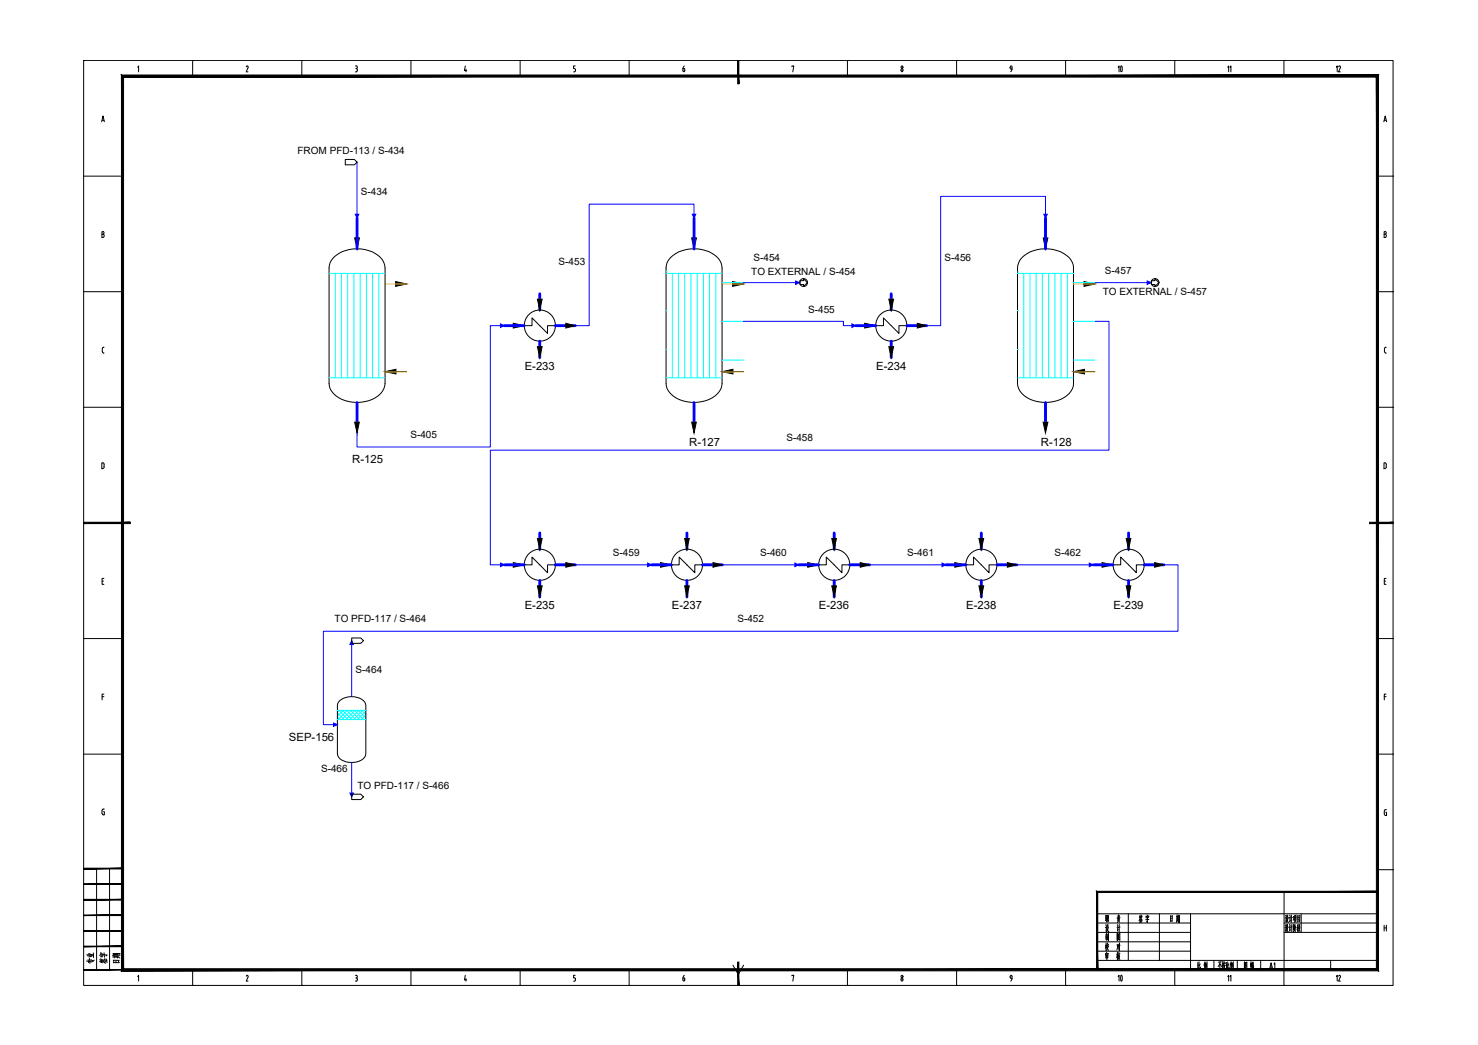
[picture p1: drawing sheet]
<svg xmlns="http://www.w3.org/2000/svg" width="420mm" height="297mm" viewBox="0 0 420 297" stroke-linecap="round" stroke-linejoin="round" font-family="sans-serif">
<g fill="none" stroke="#000" stroke-width=".28">
<path d="M23.8 17.2h372.2v262.9h-372.2zM39.1 19.1l.3-.4v1.7M54.8 17.2h.1M54.8 17.2v4.4M70 19l.4-.2 .1 .5M70.5 19.3l-.5 1.1h.5M85.8 17.2h.1M85.8 17.2v4.4M101 18.7h.3M101.2 19.5h.1M101.3 18.7l.2 .2v.4l-.2 .2 .3 .4M101.5 19.9l-.2 .5"/>
<path d="M116.8 17.2h.1M116.8 17.2v4.4M132.3 18.7l-.3 1.4h.7M132.4 19.7v.7M147.9 17.2h.1M147.9 17.2v4.4M163.5 18.7h-.4v.8l.4 .1 .1 .3M163.6 19.9v.2M178.8 17.2h.1M178.8 17.2v4.4M194.1 19.5l.2 .8h.2l.1-.4M194.1 19.5h.3"/>
<path d="M194.4 19.5l.3 .3M194.5 18.7l-.3 .8M209.9 17.2h.1M225.1 19v-.3h.6l-.3 1.7M240.9 17.2h.1M240.9 17.2v4.4M256.1 19.9l.3-.4 .3 .4M256.1 19.9l.3 .5 .3-.4M256.7 19.9v.2M271.9 17.2h.1M271.9 17.2v4.4M287.1 19.1v.2"/>
<path d="M287.2 19.1l.3-.4 .2 .4M287.2 19.3l.3 .3M287.4 19.7h.3M287.7 19.1l-.1 .8-.3 .5M302.9 17.2h.1M302.9 17.2v4.4M334 17.2h.1M334 17.2v4.4M365 17.2h.1M365 17.2v4.4M28.9 34.6l.4-1.6 .4 1.6M29 34.2h.6"/>
<path d="M101 20.4h.3M163.1 20.4h.2M163.6 20l-.3 .4M393.4 34.6l.4-1.6 .4 1.6M393.5 34.2h.6M23.8 50.1h11M391.6 50.1h4.4M396 50.1h.1M29 66.6l.6 .2v.4l-.3 .3M29.3 65.9h-.3v1.6h.3M29.3 65.8l.3 .4-.3 .3M393.5 66.6l.6 .2v.4l-.3 .3"/>
<path d="M393.8 65.9h-.3v1.6h.3M393.8 65.8l.3 .4-.3 .3M23.8 82.9h11M29.1 99.1v.8M29.1 99.9l.1 .4 .4 .1M29.6 98.7l-.4 .1-.1 .3M391.6 82.9h4.4M394.1 98.7l-.4 .1-.1 .3v1l.5 .3M396 82.9h.1M23.8 115.8h11M391.6 115.8h4.4M396 115.8h.1"/>
<path d="M29.2 131.6h-.3v1.6h.3M29.3 131.6l.3 .4M29.6 132.1v.6M29.6 132.7l-.3 .5M393.4 131.6l.7 .2v.9l-.2 .4-.5 .1zM396 148.6h.1M29 165.2h.4M29.5 164.4h-.5v1.7h.5M393.5 165.2h.4M394 164.4h-.5v1.7h.5M23.8 181.5h11M29 198h.5"/>
<path d="M29.5 197.3h-.5v1.7M391.6 181.5h4.4M393.5 198h.5M394 197.3h-.5v1.7M396 181.5h.1M23.8 214.4h11M391.6 214.4h4.4M396 214.4h.1M29 230.4v.8M29.4 230.7h.3v.9l-.5-.1-.2-.4M29.7 230h-.5l-.2 .4M393.8 230.2h.4"/>
<path d="M393.8 230.2l-.3 .4 .1 .9 .2 .3M393.9 230.9h.3v.9h-.4M27.5 246.9v28.8M31.1 246.9v28.8M311.9 259.7h79.7M320.7 259.7v13.3M329.6 259.7v13.3M338.4 259.7v16M365 253.5v26.6M369.9 259.7v5.3M391.6 247.2h4.4M396 247.2h.1"/>
<path d="M39.1 277.6l.3-.4v1.7M54.8 275.7v4.4M70 277.5l.3-.3 .2 .2-.5 1.5h.5M85.8 275.7v4.4M101 277.2h.3M101 278.9h.3M101.2 278h.1M101.3 277.2l.3 .4-.3 .3 .2 .2v.6l-.2 .2M116.8 275.7v4.4M132.3 277.2l-.3 1.3h.7M132.4 278.2v.7M147.9 275.7v4.4"/>
<path d="M163.3 277.9l.3 .4M163.5 277.2h-.4v.8h.2M163.6 278.3v.2M163.6 278.5l-.1 .3-.4 .1M178.8 275.7v4.4M194.4 277.9a.48 .48 0 0 1 .2 .5 .48 .48 0 0 1-.3 .4l-.2-.8h.3M194.5 277.2l-.3 .8M208.4 274.3l1.5 2.7 1.5-2.7M225.1 277.4v-.2h.6l-.3 1.7M240.9 275.7v4.4M256.7 278.3v.2M256.7 278.3l-.1-.3a.42 .42 0 0 0-.5 .4 .42 .42 0 0 0 .5 .4l.1-.3"/>
<path d="M271.9 275.7v4.4M287.1 277.6v.2M287.2 277.6l.3-.4 .2 .4M287.2 277.8l.3 .3M287.4 278.2h.3M287.7 277.6l-.1 .8-.3 .5M302.9 275.7v4.4M311.9 273h79.7M311.9 262.4h26.5M311.9 265h26.5M311.9 267.7h26.5M311.9 270.4h26.5"/>
<path d="M324 261.6l.1 .4M324.1 260.1l-.2 .8M324.1 260.5l.1 .3M324.2 261.6l.1 .3M324.3 260.8l.5 .8M324.3 260.7l-.5 1M324.3 260.4l-.3 .1M324.4 261.3l-.4 .1M324.5 260.1l-.2 .6M324.5 261.5l-.1 .6M324.5 260.5l.1 .4M324.6 262.1l-.7 .1"/>
<path d="M324.7 260.4l-.3 .1M325.8 260.5l.8-.1-.1 .4M325.8 260.4v.5M325.9 260.9l.5-.2-.2 .4M326.1 260l.1 .4M326.2 261.1v1.1l-.2-.3M326.6 261.4h-.9M332.8 260.3v1.7M333.1 261l-.3 .1M333.2 261.7l-.4 .1M333.2 260.4l-.4 .1M333.3 260.3l-.1 1.6"/>
<path d="M334 275.7v4.4M334.6 260.1v1.3M334.6 261.6l-.2 .6M334.8 261.6v.3M334.8 260.8h-.2M334.8 261.1h-.2M334.9 260l-.1 1.4M335 260.5h-.5M335 261.4l-.6 .1M335.1 261.3l-.1 .9M335.1 260.3v1.1M335.3 260.8h-.2"/>
<path d="M335.3 261.3h-.2M335.3 260.2v2l-.1-.2M335.3 260.3h-.2M340.5 273.5v1.7M340.8 274.3l-.3 .1M340.8 275l-.4 .4M340.9 273.4v1.8l.2 .2h.2v-.5M341.2 274l-.3 .6M342.5 273.8v1.7M342.5 273.4l-.2 1M342.6 274.4l.1 .3M342.7 273.8l-.2 .9"/>
<path d="M342.8 274.1l-.2 1.2M342.8 274.1l-.2 .1M342.9 273.7l-.3 .1M343 273.9v1M343.1 273.4v2.1l-.1-.3M345.1 273v2.7M346.8 273.9v1.5M346.9 273.5l-.6 1.3M346.9 274.1l.3 .6M347.2 273.4l-.9 .1M347.6 273.3v2.1l-.2-.2M347.7 274.3l-.3 .3"/>
<path d="M347.7 273.9l-.3 .1M347.8 273.7v.4M348 273.9l-.1 .9 .4 .6M348 273.3l.1 .4M348.1 274.5l-.4 1M348.3 273.8h-.5M348.3 273.7l-.1 .3M348.3 274.4l-.6 .1M348.7 273.5v1.7M348.9 274.9l-.3 .5M348.9 274.3l-.2 .1M349 273.4v1.8l.2 .2h.2v-.5"/>
<path d="M349.4 274l-.4 .6M349.9 273.8v1.7M350 273.4l-.3 1M350 274.4l.2 .3M350.2 273.7l-.2 .9M350.3 274.1l-.2 .1M350.3 274.1l-.3 1.2M350.3 273.7l-.3 .1M350.4 273.9v1M350.6 273.4v2l-.2-.2M351.7 273v2.7M353.8 273.4v2"/>
<path d="M354 274.1l.4 .5M354 274.9l.2 .3M354.1 274.6l.1 .2M354.1 273.7l-.2 .6M354.2 273.9l-.2 .1M354.3 273.8l-.5 1M354.4 273.5v1.9v-.2l-.6 .1M354.4 273.5l-.6 .1M355.5 273.8v1M355.6 273.3v2.2M355.8 273.9v.9l-.1-.2M355.8 274h-.3"/>
<path d="M355.9 274.4v1.1M355.9 274.6l.4-.1v.9h-.4M356 273.9l.3-.1v.4l-.3 .1M356 273.8v.6M356.1 274.5v.9M356.3 274.9l-.4 .1M356.3 273.5l-.4 .1M365 262.4h26.6M365 265h26.6M365.4 262.9l.1 .3M365.5 260.2l.1 .3M365.5 263.6h-.2"/>
<path d="M365.5 263.5v1M365.6 260.9h-.3M365.6 260.8v1M365.7 264.2l-.3 .5M365.7 264l.4 .8h.2M365.7 261.5l-.2 .5M365.8 261.3l.5 .9M365.8 262.8l-.2 1M365.8 260.5l-.1 .6M365.8 260.1v.5M366 262.8v.6l.2 .2M366 262.9h-.2"/>
<path d="M366 260.1v.7l.3 .1M366 260.2l-.2 .1M366 263.8h-.3M366.1 263.7l-.6 1.2M366.1 261l-.5 1.2M366.1 261.1h-.3M366.4 263.6l.2-.1v1.1M366.6 262.8l.1 .4M366.6 260.1l.2 .4M366.7 260.8l-.2 .1M366.7 260.8v1.1M366.8 264.2l-.2 .5"/>
<path d="M366.8 261.5l-.2 .5M367.1 262.7v2.2M367.1 260.1v2.1M367.3 263.5l-.5 .1M367.4 260.8l-.6 .1M367.6 262.8v2M367.8 260.5v.9M367.8 262.9l-.2 .1M367.8 262.8l-.1 1.4v-.2M367.9 260.5l-.2 .1M368 261.3l-.4 .3M368 263.6l-.3 1.3"/>
<path d="M368 260.6v1M368.1 262.9l.4 .8M368.1 262.7l-.3 1M368.2 263.5v1.4M368.2 260.8l-.3 1.4M368.2 260.2v.5M368.2 261.7l.3 .4M368.5 260.6l-.5 .1M368.5 260.5l-.1 1.1M368.5 260.1l-.5 .2M368.8 262.9v1.8M368.9 260.2v1.9"/>
<path d="M369 263.6l-.2 .1M369 263.3l-.2 .1M369 264l-.3 .2M369 262.8l-.2 .3M369.2 264l.4 .7M369.2 263.8l.3-.1-.5 1.1M369.3 262.8l-.2 .9M369.4 262.8l.2 .8M369.4 261.2l-.5 .2M369.4 260.8l-.5 .1M369.4 262.9l-.1 .1M369.5 261.7l-.6 .2"/>
<path d="M369.5 260.3l-.6 .1M369.5 260.3v1.8M378.3 273v2.7M393.5 263v1.7M393.5 263.8h.6M394.1 263v1.7M54.8 280.1h.1M85.8 280.1h.1M116.8 280.1h.1M147.9 280.1h.1M178.8 280.1h.1M209.9 280.1h.1"/>
<path d="M240.9 280.1h.1M271.9 280.1h.1M302.9 280.1h.1M334 280.1h.1M365 280.1h.1"/>
<circle cx="256.4" cy="19.1" r=".32"/>
<circle cx="256.4" cy="277.6" r=".32"/>
</g>
<g fill="#000" stroke="#000" stroke-width=".28">
<path d="M209.7 17.2l.3 6.6v-6.6zM209.7 17.2l.3 6.6h-.3z"/>
<path d="M34.5 21.3l.6 254.1v-253.5zM34.5 21.3l.6 254.1-.6 .6zM35.1 275.4l-.6 .6 356.8-.6zM34.5 276l356.8-.6 .6 .6zM391.3 21.9v253.5l.6 .6zM391.9 21.3v254.7l-.6-254.1zM35.1 21.9h356.2l.6-.6zM34.5 21.3h357.4l-356.8 .6z"/>
<path d="M23.8 148.4v.4l13.2-.4zM23.8 148.8l13.2-.4v.4z"/>
<path d="M389.4 148.8h6.6v-.4zM389.4 148.4h6.6l-6.6 .4z"/>
<path d="M23.8 255.8h11v-.2zM23.8 255.6h11l-11 .2z"/>
<path d="M23.8 251.4h11v-.2zM23.8 251.2h11l-11 .2z"/>
<path d="M23.8 247h11v-.2zM23.8 246.8h11l-11 .2z"/>
<path d="M312.1 253.7h79.5v-.3zM311.7 253.4h79.9l-79.5 .3zM311.7 253.4l.4 22.3v-22zM311.7 253.4l.4 22.3h-.4z"/>
<path d="M23.8 275.7h11v-.1zM23.8 275.6h11l-11 .1z"/>
<path d="M23.8 269.1h11v-.2zM23.8 268.9h11l-11 .2z"/>
<path d="M23.8 264.7h11v-.2zM23.8 264.5h11l-11 .2z"/>
<path d="M23.8 260.3h11v-.2zM23.8 260.1h11l-11 .2z"/>
<path d="M209.7 273.5v6.6h.3zM209.7 273.5h.3v6.6z"/>
</g>
<g fill="none" stroke="#0ff" stroke-width=".28">
<path d="M93.5 77.7h16M95.3 77.7v29.7M97.1 77.7v29.7M98.8 77.7v29.7M100.6 77.7v29.7M102.4 77.7v29.7M104.2 77.7v29.7M105.9 77.7v29.7M107.7 77.7v29.7M189.3 77.7h16M191.1 77.7v29.7M192.9 77.7v29.7"/>
<path d="M194.6 77.7v29.7M196.4 77.7v29.7M198.2 77.7v29.7M200 77.7v29.7M201.7 77.7v29.7M203.5 77.7v29.7M289.2 77.7h16M291 77.7v29.7M292.8 77.7v29.7M294.5 77.7v29.7M296.3 77.7v29.7M298.1 77.7v29.7"/>
<path d="M299.9 77.7v29.7M301.7 77.7v29.7M303.4 77.7v29.7M93.5 107.4h16M189.3 107.4h16M289.2 107.4h16M95.9 203.7l.8 .8M95.9 202.6l1.9 1.9M95.9 201.9l8.1 .1M95.9 204.5h8.1M96.3 201.9l2.6 2.6M96.5 201.9l-.6 .6"/>
<path d="M97.4 201.9l2.6 2.6M97.6 201.9l-1.7 1.7M98.5 201.9l2.6 2.6M98.7 201.9l-2.6 2.6M99.6 201.9l2.6 2.6M99.8 201.9l-2.6 2.6M100.7 201.9l2.6 2.6M100.9 201.9l-2.6 2.6M101.8 201.9l2.2 2.2M102 201.9l-2.6 2.6M102.9 201.9l1.1 1.2M103.1 201.9l-2.6 2.6"/>
<path d="M104 202.1l-2.4 2.4M104 203.2l-1.3 1.3M104 204.3l-.2 .2"/>
</g>
<g fill="none" stroke="#000" stroke-width=".28">
<path d="M94.8 73.2a10.2 10.2 0 0 1 13.4 0 4.6 4.6 0 0 1 1.3 3v32.8a6.1 6.1 0 0 1-5.8 5.2 9.4 9.4 0 0 1-9.4-3l-.5-.7-.3-1.5v-32.8a4.1 4.1 0 0 1 1.3-3zM190.6 73.2a10.2 10.2 0 0 1 13.4 0 4.1 4.1 0 0 1 1.3 3v32.8a6.1 6.1 0 0 1-5.8 5.2 9.4 9.4 0 0 1-9.4-3l-.5-.7-.3-1.5v-32.8a4.1 4.1 0 0 1 1.3-3zM290.5 73.2a10.3 10.3 0 0 1 13.4 0 4.3 4.3 0 0 1 1.3 3v32.8a5.7 5.7 0 0 1-4.7 4.9 9.9 9.9 0 0 1-10.5-2.7l-.7-1.5-.1-.7v-32.8a4.6 4.6 0 0 1 1.3-3zM149 92.6h2.2v-2.2l4.4 4.4v-2.2h2.2M248.9 92.6h2.2v-2.2l4.5 4.4v-2.2h2.2M149 160.6h2.2v-2.2l4.4 4.4v-2.2h2.2M190.9 160.6h2.2v-2.2l4.4 4.4v-2.2h2.2M232.7 160.6h2.2v-2.2l4.4 4.4v-2.2h2.2M274.6 160.6h2.2v-2.2l4.4 4.4v-2.2h2.2M316.4 160.6h2.2v-2.2l4.4 4.4v-2.2h2.2M96.6 199.2a5.4 5.4 0 0 1 7.1 .4l.3 1v13.6a3.5 3.5 0 0 1-4 2.5 3.5 3.5 0 0 1-4.1-2.5v-13.6l.3-1z"/>
<circle cx="153.5" cy="92.5" r="4.4"/>
<circle cx="253.4" cy="92.5" r="4.4"/>
<circle cx="153.5" cy="160.5" r="4.4"/>
<circle cx="195.3" cy="160.5" r="4.4"/>
<circle cx="237.2" cy="160.5" r="4.4"/>
<circle cx="279" cy="160.5" r="4.4"/>
<circle cx="320.9" cy="160.5" r="4.4"/>
</g>
<g fill="none" stroke="#00f" stroke-width=".8">
<path d="M101.5 62v8.7M197.3 62v8.7M297.2 62v8.7M143.4 92.6h5.6M153.4 83.5v4.6M153.4 97v4.6M157.8 92.6h5.7M243.3 92.6h5.6M253.4 83.5v4.6M253.4 97v4.6M257.8 92.6h5.6M101.5 114.4v5.6"/>
<path d="M197.3 114.4v5.6M297.2 114.4v5.6M153.4 151.5v4.7M195.3 151.5v4.7M237.1 151.5v4.7M279 151.5v4.7M320.8 151.5v4.7M143.4 160.6h5.6M153.4 165v4.7M157.8 160.6h5.7M185.2 160.6h5.7M195.3 165v4.7"/>
<path d="M199.7 160.6h5.6M227.1 160.6h5.6M237.1 165v4.7M241.5 160.6h5.7M268.9 160.6h5.7M279 165v4.7M283.4 160.6h5.6M310.8 160.6h5.6M320.8 165v4.7M325.2 160.6h5.7"/>
</g>
<g fill="#000" stroke="#000" stroke-width=".28">
<path d="M100.8 67.6h1.4l-.7 3.1zM196.6 67.6h1.4l-.7 3.1zM296.6 67.6h1.3l-.7 3.1zM112.5 80l3.1 .7-3.1 .7zM145.9 91.9l3.1 .7-3.1 .6zM152.8 85h1.3l-.7 3.1zM160.9 91.9l2.6 .7-2.6 .6zM208.3 80l3.1 .7-3.1 .7zM245.8 91.9l3.1 .7-3.1 .6zM252.7 85h1.3l-.6 3.1zM260.8 91.9l2.6 .7-2.6 .6zM308.2 80l3.1 .7-3.1 .7z"/>
<path d="M109.5 105.6l3.1-.6v1.3zM152.8 98.5h1.3l-.7 3.1zM205.3 105.6l3.1-.6v1.3zM252.7 98.5h1.3l-.6 3.1zM305.2 105.6l3.1-.6v1.3zM100.8 120h1.3l-.6 3.1zM196.6 120h1.3l-.6 3.1zM296.5 120h1.4l-.7 3.1zM152.8 153.1h1.3l-.7 3.1zM194.6 153.1h1.3l-.6 3.1zM236.5 153.1h1.3l-.7 3.1zM278.3 153.1h1.3l-.6 3.1z"/>
<path d="M320.2 153.1h1.3l-.7 3.1zM145.9 159.9l3.1 .7-3.1 .6zM152.8 166.5h1.3l-.7 3.2zM160.9 159.9l2.6 .7-2.6 .6zM187.8 159.9l3.1 .7-3.1 .6zM194.6 166.5h1.3l-.6 3.2zM202.7 159.9l2.6 .7-2.6 .6zM229.6 159.9l3.1 .7-3.1 .6zM236.5 166.5h1.3l-.7 3.2zM244.5 159.9l2.7 .7-2.7 .6zM271.4 159.9l3.2 .7-3.2 .6zM278.3 166.5h1.3l-.6 3.2z"/>
<path d="M286.4 159.9l2.6 .7-2.6 .6zM313.3 159.9l3.1 .7-3.1 .6zM320.2 166.5h1.3l-.7 3.2zM328.2 159.9l2.7 .7-2.7 .6z"/>
</g>
<path d="M109.5 80.7h6.1M205.3 80.7h6.1M305.2 80.7h6.1M109.5 105.6h6.1h-3M205.3 105.6h6.1h-3M305.2 105.6h6.1h-3" fill="none" stroke="#ffbf00" stroke-width=".38"/>
<!-- layer: EQUIPMENT -->
<path d="M189.3 77.3h.1M289.2 77.3h.1M189.3 88.3h.1M189.3 99.3h.1M205.3 80.3h6.1M205.3 91.3h6.1M289.2 88.3h.1M289.2 99.3h.1M305.2 80.3h6.1M305.2 91.3h6.1M205.3 102.3h6.1M305.2 102.3h6.1" fill="none" stroke="#0ff" stroke-width=".28"/>
<!-- layer: STREAM -->
<g fill="none" stroke="#00f" stroke-width=".28">
<path d="M101.5 46.1v15.9M197.3 62v-4h-29.8v34.6h-4M297.2 62v-6.2h-29.8v36.8h-4M143.4 92.6h-4v34.5h-37.9v-4M211.4 80.3h15.9M211.4 91.3h28.4v1.3h3.5M311.3 80.3h15.9M311.3 91.3h3.9v36.7h-175.8v32.6h4M163.5 160.6h21.7M205.3 160.6h21.8M247.2 160.6h21.7M289 160.6h21.8"/>
<path d="M330.9 160.6h4v18.8h-243v26.6h4M100 182.1v15.9M100 216.7v9.8"/>
</g>
<!-- layer: STREAM_ARROW -->
<g fill="#00f" stroke="#00f" stroke-width=".28">
<path d="M142.3 92.1l1.1 .5-1.1 .5z"/>
<path d="M101 60.9h1l-.5 1.1z"/>
<path d="M94.8 205.5l1.1 .5-1.1 .5z"/>
<path d="M196.8 60.9h1l-.5 1.1z"/>
<path d="M226.2 79.9l1.1 .4-1.1 .5z"/>
<path d="M242.2 92.1l1.1 .5-1.1 .5z"/>
<path d="M296.7 60.9h1l-.5 1.1z"/>
<path d="M326.1 79.9l1.1 .4-1.1 .5z"/>
<path d="M142.3 160l1.1 .6-1.1 .5z"/>
<path d="M184.1 160l1.1 .6-1.1 .5z"/>
<path d="M226 160l1.1 .6-1.1 .5z"/>
<path d="M267.8 160l1.1 .6-1.1 .5z"/>
<path d="M309.7 160l1.1 .6-1.1 .5z"/>
<path d="M100 182.1l.4 1.1h-.9z"/>
<path d="M99.5 225.4h.9l-.4 1.1z"/>
</g>
<!-- layer: CONNECTOR -->
<g fill="none" stroke="#000" stroke-width=".28">
<path d="M98.2 45.3h2.5l.8 .8-.8 .7h-2.5zM227.4 79.8h1v-.6l1.1 1.1-1.1 1.1v-.5h-1zM327.3 79.8h1v-.6l1.1 1.1-1.1 1.1v-.5h-1zM100 181.3h2.6l.7 .8-.7 .8h-2.6zM100 225.7h2.6l.7 .8-.7 .8h-2.6z"/>
<circle cx="228.4" cy="80.3" r="1.12"/>
<circle cx="328.3" cy="80.3" r="1.12"/>
</g>
<text font-size="6.6" x="315.7" y="280.8">10</text>
<text font-size="6.2" x="315.7" y="22.2">10</text>
<g font-size="5.3">
<text x="312.9" y="266">设 计</text>
<text x="27.5" y="275.2" transform="rotate(-90 27.5 275.2)">专业</text>
<text x="31.4" y="275.2" transform="rotate(-90 31.4 275.2)">签字</text>
<text x="34.9" y="274.8" transform="rotate(-90 34.9 274.8)">日期</text>
<text x="312.9" y="271.3">校 对</text>
</g>
<g font-size="4.4">
<text x="378.5" y="21.5">12</text>
<text x="363.4" y="276.6" transform="rotate(-90 363.4 276.6)">A1</text>
<text x="382.1" y="280.1" transform="rotate(-90 382.1 280.1)">12</text>
</g>
<g font-size="3.5">
<text x="350.7" y="21.5" transform="rotate(-90 350.7 21.5)">11</text>
<text x="350.7" y="280.1" transform="rotate(-90 350.7 280.1)">11</text>
</g>
<g font-size="3.2">
<text x="149.2" y="105.2">E-233</text>
<text x="249.1" y="105.2">E-234</text>
<text x="100.1" y="131.6">R-125</text>
<text x="195.9" y="126.6">R-127</text>
<text x="295.9" y="126.6">R-128</text>
<text x="149.2" y="173.2">E-235</text>
<text x="191" y="173.2">E-237</text>
<text x="232.8" y="173.2">E-236</text>
<text x="274.7" y="173.2">E-238</text>
<text x="316.5" y="173.2">E-239</text>
<text x="82.2" y="210.6">SEP-156</text>
</g>
<g font-size="2.8">
<text x="84.6" y="43.9">FROM PFD-113 / S-434</text>
<text x="102.6" y="55.4">S-434</text>
<text x="158.8" y="75.3">S-453</text>
<text x="214.2" y="74.2">S-454</text>
<text x="268.5" y="74.2">S-456</text>
<text x="314.1" y="77.9">S-457</text>
<text x="213.6" y="78.1">TO EXTERNAL / S-454</text>
<text x="313.5" y="83.9">TO EXTERNAL / S-457</text>
<text x="229.7" y="88.9">S-455</text>
<text x="116.7" y="124.4">S-405</text>
<text x="223.5" y="125.3">S-458</text>
<text x="174.2" y="158.1">S-459</text>
<text x="216.1" y="158.1">S-460</text>
<text x="257.9" y="158.1">S-461</text>
<text x="299.7" y="158.1">S-462</text>
<text x="95.1" y="176.8">TO PFD-117 / S-464</text>
<text x="209.6" y="176.8">S-452</text>
<text x="101.1" y="191.4">S-464</text>
<text x="91.3" y="219.4">S-466</text>
<text x="101.6" y="224.3">TO PFD-117 / S-466</text>
</g>
</svg>
